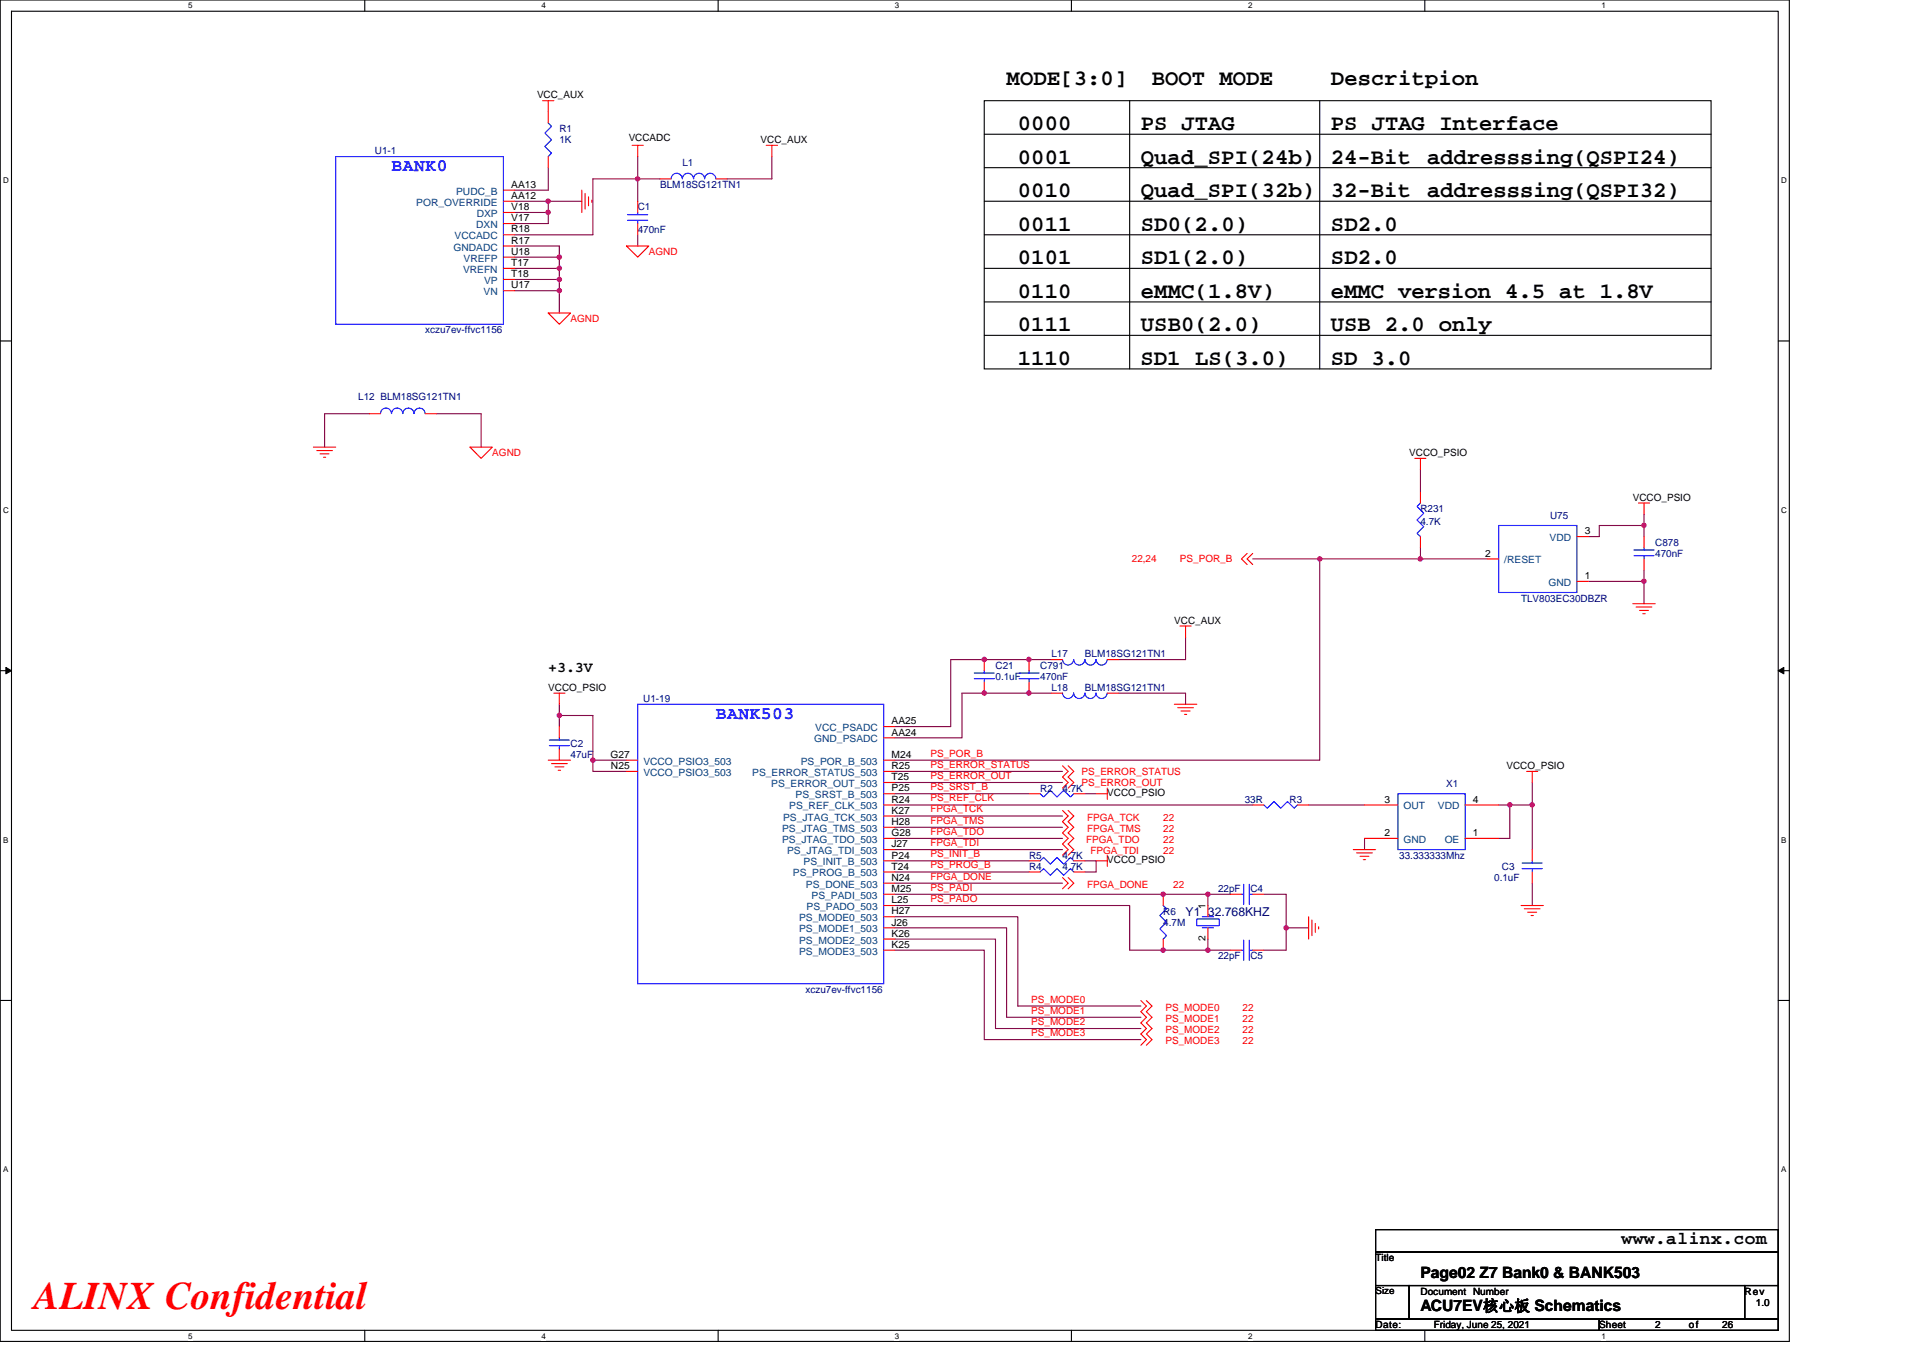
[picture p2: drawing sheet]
<svg xmlns="http://www.w3.org/2000/svg" width="297mm" height="210mm" viewBox="0 0 297 210" stroke-linecap="round" stroke-linejoin="round" font-family="sans-serif">
<path d="M0 0h276.4v207.3h-276.4zM1.8 1.7h272.9v203.8h-272.9z" fill="none" stroke="#000" stroke-width=".17"/>
<g fill="#fff">
<path d="M29.1 .2h.6v1.4h-.6z"/>
<path d="M29.1 205.7h.6v1.4h-.6z"/>
</g>
<path d="M56.3 0v1.7M56.3 205.5v1.8" fill="none" stroke="#000" stroke-width=".17"/>
<g fill="#fff">
<path d="M83.6 .2h.7v1.4h-.7z"/>
<path d="M83.6 205.7h.7v1.4h-.7z"/>
</g>
<path d="M110.9 0v1.7M110.9 205.5v1.8" fill="none" stroke="#000" stroke-width=".17"/>
<g fill="#fff">
<path d="M138.2 .2h.7v1.4h-.7z"/>
<path d="M138.2 205.7h.7v1.4h-.7z"/>
</g>
<path d="M165.5 0v1.7M165.5 205.5v1.8" fill="none" stroke="#000" stroke-width=".17"/>
<g fill="#fff">
<path d="M192.8 .2h.6v1.4h-.6z"/>
<path d="M192.8 205.7h.6v1.4h-.6z"/>
</g>
<path d="M220.1 0v1.7M220.1 205.5v1.8" fill="none" stroke="#000" stroke-width=".17"/>
<g fill="#fff">
<path d="M247.4 .2h.6v1.4h-.6z"/>
<path d="M247.4 205.7h.6v1.4h-.6z"/>
<path d="M.5 27.2h.8v1.4h-.8z"/>
<path d="M275.1 27.2h.9v1.4h-.9z"/>
<path d="M.5 78.1h.8v1.4h-.8z"/>
<path d="M275.1 78.1h.9v1.4h-.9z"/>
</g>
<path d="M0 52.7h1.8M274.7 52.7h1.7" fill="none" stroke="#000" stroke-width=".17"/>
<g fill="#fff">
<path d="M.5 129.1h.8v1.4h-.8z"/>
<path d="M275.1 129.1h.8v1.4h-.8z"/>
</g>
<path d="M0 103.6h1.8M274.7 103.6h1.7" fill="none" stroke="#000" stroke-width=".17"/>
<path d="M.9 103.1l.9 .5-.9 .5zM274.7 103.6l.8-.5v1z" fill="#000" stroke="#000" stroke-width=".15"/>
<g fill="#fff">
<path d="M.5 180h.8v1.4h-.8z"/>
<path d="M275.1 180h.8v1.4h-.8z"/>
</g>
<g fill="none" stroke="#000" stroke-width=".17">
<path d="M152 15.6h112.3v41.4h-112.3zM174.5 15.6v41.4M203.9 15.6v41.4M152 25.9h112.3M152 31.1h112.3M152 36.3h112.3M152 20.7h112.3M152 41.5h112.3M152 46.7h112.3M152 51.8h112.3M0 154.6h1.8M274.7 154.6h1.7"/>
<path d="M212.5 190h62.2v3.5h-62.2zM212.5 193.5h62.2v5.1h-62.2zM212.5 198.6h5.2v5.2h-5.2zM217.7 198.6h51.8v5.2h-51.8zM269.5 198.6h5.2v5.2h-5.2zM212.5 203.8h34.5v1.7h-34.5zM247 203.8h27.7v1.7h-27.7z"/>
</g>
<g fill="none" stroke="#800040" stroke-width=".17">
<path d="M79.5 31.1h5.2M79.5 32.8h5.2M79.5 39.7h6.9M79.5 38h6.9v1.7M84.7 31.1h5.2M84.7 25.9v3.5h-5.2M84.7 31.1v1.7M84.7 32.8v1.7h-5.2M86.4 39.7v1.8M98.5 27.6h3.5M98.5 36.3v1.7M98.5 24.2v3.4"/>
<path d="M98.5 27.6h-6.9v8.7h-12.1M98.5 27.6v3.5M119.2 24.2v3.4h-6.9M79.5 41.5h6.9M86.4 44.9v3.5M86.4 41.5v1.7h-6.9M86.4 43.2v1.7h-6.9M57 63.9h-6.9v5.2M67.4 63.9h6.9v5.2M219.4 72.6v3.4M254 79.5v1.7M183.1 98.5v3.4h-10.3"/>
<path d="M193.5 86.4h10.4M203.9 86.4v31.1h-65.7M203.9 86.4h15.5M219.4 84.6v1.8M219.4 86.4h10.4M245.3 89.8h8.7M254 88.1v1.7M254 81.2h-7v1.7h-1.7M254 81.2v1.7M254 89.8v3.5M86.4 110.6h5.2v6.9M86.4 108.8v1.8"/>
<path d="M86.4 110.6v1.7M91.6 117.5v1.7h5.2M91.6 117.5h5.2M138.2 119.2h25.9M162.4 101.9h-15.5v10.4h-8.7M162.4 107.1h-13.8v6.9h-10.4M172.8 107.1h10.3v1.7M138.2 139.9h36.3v6.9h12.1M138.2 138.2h48.4M138.2 136.5h25.9M138.2 124.4h55.3M138.2 126.1h25.9"/>
<path d="M138.2 127.8h25.9M138.2 129.5h25.9M138.2 131.3h25.9M138.2 120.9h25.9M138.2 122.6h20.8M138.2 133h20.8M138.2 134.7h20.8M167.6 122.6h1.7M167.6 133h1.7v1.7h-1.7M186.6 138.2v1.7M186.6 138.2h3.4M195.2 138.2h3.5v5.2"/>
<path d="M202.1 124.4h8.7M210.8 129.5v1.8M231.5 124.4h1.7M233.2 124.4v5.1h-1.7M233.2 124.4h3.5M236.7 120.9v3.5M236.7 124.4v6.9M236.7 136.5v3.4M138.2 143.4h17.3v13.8h20.7M138.2 146.8h13.8v13.8h24.2M138.2 141.6h19v13.8h19M138.2 145.1h15.6v13.8h22.4"/>
<path d="M186.6 145.1v1.7M186.6 146.8h3.4M198.7 143.4v3.4h-3.5M198.7 143.4h3.4"/>
</g>
<g fill="#f0f" stroke="#f0f" stroke-width=".17">
<circle cx="84.7" cy="31.1" r=".34"/>
<circle cx="84.7" cy="32.8" r=".34"/>
<circle cx="86.4" cy="41.4" r=".34"/>
<circle cx="198.7" cy="143.4" r=".34"/>
<circle cx="186.6" cy="138.2" r=".34"/>
<circle cx="186.6" cy="146.8" r=".34"/>
<circle cx="179.7" cy="146.8" r=".34"/>
<circle cx="179.7" cy="138.2" r=".34"/>
<circle cx="98.5" cy="27.6" r=".33"/>
<circle cx="86.4" cy="39.7" r=".34"/>
<circle cx="236.7" cy="124.4" r=".34"/>
<circle cx="233.2" cy="124.4" r=".34"/>
<circle cx="86.4" cy="44.9" r=".33"/>
<circle cx="86.4" cy="43.2" r=".34"/>
<circle cx="86.4" cy="110.5" r=".34"/>
<circle cx="91.6" cy="117.5" r=".34"/>
<circle cx="158.9" cy="101.9" r=".34"/>
<circle cx="152" cy="107.1" r=".34"/>
<circle cx="152" cy="101.9" r=".34"/>
<circle cx="158.9" cy="107.1" r=".34"/>
<circle cx="253.9" cy="89.8" r=".34"/>
<circle cx="253.9" cy="81.2" r=".34"/>
<circle cx="203.9" cy="86.4" r=".34"/>
<circle cx="219.4" cy="86.4" r=".34"/>
</g>
<g fill="none" stroke="#f00" stroke-width=".17">
<path d="M83.8 15.6h1.8M84.7 15.6v3.4M77.8 31.1h1.7M77.8 29.4h1.7M77.8 38h1.7M77.8 36.3h1.7M77.8 39.7h1.7M77.8 34.5h1.7M77.8 32.8h1.7M84.7 24.2v1.7M89.9 29.4v3.4M90.4 29.9v2.4"/>
<path d="M90.9 30.4v1.4M91.4 30.9v.4M96.8 38h3.4l-1.7 1.7zM97.6 22.5h1.8M98.5 22.5v1.7M98.5 31.1v1.7M98.5 34.5v1.8M102 27.6h1.7M110.6 27.6h1.7M118.4 22.5h1.7M119.2 22.5v1.7M77.8 44.9h1.7"/>
<path d="M77.8 43.2h1.7M77.8 41.5h1.7M84.7 48.4h3.4l-1.7 1.7zM48.4 69.1h3.5M48.9 69.6h2.4M49.4 70.1h1.4M50 70.7h.3M57 63.9h1.8M65.7 63.9h1.7M72.6 69.1h3.4l-1.7 1.7zM218.5 70.8h1.8M219.4 70.8v1.8"/>
<path d="M219.4 76v1.7M253.1 77.7h1.7M254 77.7v1.8M182.3 96.7h1.7M183.1 96.7v1.8M192.6 85.5l-.8 .9 .8 .8M193.5 85.5l-.9 .9 .9 .8M219.4 82.9v1.7M229.8 86.4h1.7M243.6 82.9h1.7M243.6 89.8h1.7M252.2 93.3h3.5"/>
<path d="M252.7 93.8h2.5M253.3 94.3h1.3M253.8 94.8h.3M254 82.9v1.7M254 86.4v1.7M84.7 117.5h3.4M85.2 118h2.4M85.6 107.1h1.7M85.7 118.5h1.4M86.2 119h.4M86.4 107.1v1.7M86.4 112.3v1.7"/>
<path d="M86.4 115.7v1.8M96.8 117.5h1.7M96.8 119.2h1.7M136.5 119.2h1.7M136.5 117.5h1.7M136.5 112.3h1.7M136.5 114h1.7M152 101.9v1.7M152 105.4v1.7M159 101.9v1.7M159 105.4v1.7M162.4 107.1h1.7"/>
<path d="M162.4 101.9h1.7M164.1 118.3l.9 .9-.9 .9 .9 .8-.9 .9M165 118.3l.9 .9-.9 .9 .9 .8-.9 .9M171 107.1h1.8M171 101.9h1.8M181.4 108.8h3.5M181.9 109.3h2.4M182.4 109.9h1.4M183 110.4h.3M235.8 119.2h1.7M236.7 119.2v1.7M136.5 136.5h1.7"/>
<path d="M136.5 120.9h1.7M136.5 133h1.7M136.5 126.1h1.7M136.5 131.3h1.7M136.5 129.5h1.7M136.5 127.8h1.7M136.5 138.2h1.7M136.5 139.9h1.7M136.5 134.7h1.7M136.5 124.4h1.7M136.5 122.6h1.7M159 133h1.7"/>
<path d="M159 122.6h1.7M159 134.7h1.7M164.1 125.2l.9 .9-.9 .9 .9 .8-.9 .9 .9 .8-.9 .9 .9 .9-.9 .8M164.1 135.6l.9 .9-.9 .8M165 125.2l.9 .9-.9 .9 .9 .8-.9 .9 .9 .8-.9 .9 .9 .9-.9 .8M165 135.6l.9 .9-.9 .8M165.9 133h1.7M165.9 122.6h1.7M165.9 134.7h1.7M169.3 122.6h1.7M169.3 133h1.7M171 121.8v1.7"/>
<path d="M171 132.1v1.8M179.7 138.2v1.7M186.6 139.9v1.7M190 138.2h1.8M193.5 124.4h1.7M193.5 138.2h1.7M200.4 124.4h1.7M209 131.3h3.5M209.5 131.8h2.5M210.1 132.3h1.4M210.6 132.8h.3M210.8 129.5h5.1"/>
<path d="M210.8 124.4h5.1M226.3 129.5h5.2M226.3 124.4h5.2M234.9 139.9h3.5M236.7 131.3v1.7M236.7 134.7v1.8M136.5 141.6h1.7M136.5 143.4h1.7M136.5 145.1h1.7M136.5 146.8h1.7M176.2 154.6l.9 .8-.9 .9 .9 .9-.9 .9 .9 .8-.9 .9 .9 .8-.9 .9M177.1 154.6l.8 .8-.8 .9 .8 .9-.8 .9 .8 .8-.8 .9 .8 .8-.8 .9"/>
<path d="M179.7 145.1v1.7M186.6 143.4v1.7M190 146.8h1.8M193.5 146.8h1.7M202.1 141.6v3.5M202.6 142.2v2.4M203.2 142.7v1.4M203.7 143.2v.3M235.5 140.4h2.4M236 140.9h1.4M236.5 141.5h.4"/>
</g>
<g fill="none" stroke="#00f" stroke-width=".17">
<path d="M84.7 19l.5 .5-1 1.1 1 1-1 1 1 1.1-.5 .5M51.9 24.2h25.9v25.9h-25.9zM96.9 34h3.2M96.9 33.2h3.2M98.5 32.8v.4M98.5 34v.5M103.7 27.6a.86 .86 0 0 1 .8-.8 .86 .86 0 0 1 .9 .8M105.4 27.6a.86 .86 0 0 1 .9-.8 .86 .86 0 0 1 .8 .8M107.1 27.6a.85 .85 0 0 1 .9-.8 .85 .85 0 0 1 .8 .8M108.9 27.6a.86 .86 0 0 1 .8-.8 .86 .86 0 0 1 .9 .8M65.7 63.9a.86 .86 0 0 0-.9-.8 .86 .86 0 0 0-.9 .8 .87 .87 0 0 0-.8-.8 .87 .87 0 0 0-.9 .8 .87 .87 0 0 0-.9-.8 .87 .87 0 0 0-.8 .8 .85 .85 0 0 0-.9-.8 .85 .85 0 0 0-.8 .8M219.4 77.7l-.5 .6 1 1-1 1 1 1.1-1 1 .5 .5"/>
<path d="M231.5 81.2h12.1v10.3h-12.1zM252.4 85.9h3.1M252.4 85h3.1M254 84.6v.4M254 85.9v.5M84.9 115.2h3.1M84.9 114.3h3.1M86.4 114v.3M86.4 115.2v.5M98.5 108.8h38v43.2h-38zM150.5 104.9h3.1M150.5 104h3.1"/>
<path d="M152 103.6v.4M152 104.9v.5M157.4 104.9h3.1M157.4 104h3.1M159 103.6v.4M159 104.9v.5M164.1 107.1a.86 .86 0 0 0 .9 .8 .86 .86 0 0 0 .8-.8M164.1 101.9a.86 .86 0 0 0 .9 .9 .86 .86 0 0 0 .8-.9M165.9 107.1a.86 .86 0 0 0 .8 .8 .86 .86 0 0 0 .9-.8M165.9 101.9a.86 .86 0 0 0 .8 .9 .86 .86 0 0 0 .9-.9M167.6 107.1a.85 .85 0 0 0 .8 .8 .85 .85 0 0 0 .9-.8 .87 .87 0 0 0 .9 .8 .87 .87 0 0 0 .8-.8M167.6 101.9a.85 .85 0 0 0 .8 .9 .85 .85 0 0 0 .9-.9 .87 .87 0 0 0 .9 .9 .87 .87 0 0 0 .8-.9"/>
<path d="M160.7 133l.5-.5 1 1 1.1-1 1 1 1.1-1 .5 .5M160.7 134.7l.5-.5 1 1.1 1.1-1.1 1 1.1 1.1-1.1 .5 .5M160.7 122.6l.5 .5 1-1 1.1 1 1-1 1.1 1 .5-.5M179.7 139.9l.5 .5-1 1.1 1 1-1 1 1 1.1-.5 .5M191.8 138.2h.3M192.1 136.6v3.1M193 136.6v3.1M193 138.2h.5M195.2 124.4l.5 .5 1.1-1.1 1 1.1 1.1-1.1 1 1.1 .5-.5M215.9 122.6h10.4v8.7h-10.4zM235.1 134.2h3.1M235.1 133.4h3.1"/>
<path d="M236.7 133v.4M236.7 134.2v.5M184.9 142h3.4v1h-3.4zM185.7 141.6h1.7M185.7 143.4h1.7M186.6 143.4h.1M186.6 141.6h.1M191.8 146.8h.3M192.1 145.3v3.1M193 145.3v3.1M193 146.8h.5"/>
</g>
<text font-size="6" fill="#f00" x="5.2" y="202.3">ALINX Confidential</text>
<g font-size="3.4">
<text x="155.5" y="13.2">MODE[3:0]</text>
<text x="177.9" y="13.2">BOOT MODE</text>
<text x="205.6" y="13.2">Descritpion</text>
<text x="157.2" y="20.1">0000</text>
<text x="176.2" y="20.1">PS JTAG</text>
<text x="205.6" y="20.1">PS JTAG Interface</text>
<text x="157.2" y="25.3">0001</text>
<text x="176.2" y="25.3">Quad_SPI(24b)</text>
<text x="205.6" y="25.3">24-Bit</text>
<text x="220.4" y="25.3">addresssing(QSPI24)</text>
<text x="157.2" y="30.5">0010</text>
<text x="157.2" y="35.7">0011</text>
<text x="176.2" y="30.5">Quad_SPI(32b)</text>
<text x="176.2" y="35.7">SD0(2.0)</text>
<text x="205.6" y="30.5">32-Bit</text>
<text x="205.6" y="35.7">SD2.0</text>
<text x="220.4" y="30.5">addresssing(QSPI32)</text>
<text x="157.2" y="40.9">0101</text>
<text x="176.2" y="40.9">SD1(2.0)</text>
<text x="205.6" y="40.8">SD2.0</text>
<text x="157.2" y="46">0110</text>
<text x="176.2" y="46">eMMC(1.8V)</text>
<text x="205.6" y="46">eMMC version 4.5 at 1.8V</text>
<text x="157.2" y="51.2">0111</text>
<text x="176.2" y="51.2">USB0(2.0)</text>
<text x="205.6" y="51.2">USB 2.0 only</text>
<text x="157.2" y="56.4">1110</text>
<text x="176.2" y="56.4">SD1 LS(3.0)</text>
<text x="205.6" y="56.4">SD 3.0</text>
</g>
<g font-size="2.8" fill="#00f">
<text x="60.5" y="26.5">BANK0</text>
<text x="110.6" y="111.1">BANK503</text>
</g>
<text font-size="2.8" x="250.5" y="192.3">www.alinx.com</text>
<g font-size="2.4">
<text x="219.4" y="197.4">Page02 Z7 Bank0 &amp; BANK503</text>
<text x="219.4" y="202.6">ACU7EV核心板 Schematics</text>
</g>
<text font-size="2.3" x="84.7" y="103.8">+3.3V</text>
<text font-size="1.9" fill="#000080" x="183.1" y="141.6">Y1 32.768KHZ</text>
<g font-size="1.5">
<text x="82.9" y="15.2">VCC_AUX</text>
<text x="97.1" y="21.8">VCCADC</text>
<text x="117.5" y="22.1">VCC_AUX</text>
<text x="79" y="29">AA13</text>
<text x="79" y="30.7">AA12</text>
<text x="79" y="34.2">V17</text>
<text x="79" y="32.5">V18</text>
<text x="79" y="35.9">R18</text>
<text x="79" y="41.1">T17</text>
<text x="79" y="39.4">U18</text>
<text x="79" y="37.7">R17</text>
<text x="79" y="42.8">T18</text>
<text x="79" y="44.6">U17</text>
<text x="217.7" y="70.5">VCCO_PSIO</text>
<text x="252.2" y="77.4">VCCO_PSIO</text>
<text x="244.8" y="82.6">3</text>
<text x="229.4" y="86">2</text>
<text x="244.8" y="89.5">1</text>
<text x="181.4" y="96.4">VCC_AUX</text>
<text x="84.7" y="106.8">VCCO_PSIO</text>
<text x="137.7" y="113.6">AA24</text>
<text x="137.7" y="111.9">AA25</text>
<text x="94.3" y="117.1">G27</text>
<text x="94.4" y="118.8">N25</text>
<text x="137.7" y="117.1">M24</text>
<text x="137.7" y="118.8">R25</text>
<text x="232.7" y="118.9">VCCO_PSIO</text>
<text x="137.7" y="122.3">P25</text>
<text x="137.7" y="125.7">K27</text>
<text x="137.7" y="124">R24</text>
<text x="137.7" y="120.5">T25</text>
<text x="171" y="123">VCCO_PSIO</text>
<text x="213.8" y="124">3</text>
<text x="227.5" y="124">4</text>
<text x="137.7" y="129.2">G28</text>
<text x="137.7" y="127.5">H28</text>
<text x="137.7" y="130.9">J27</text>
<text x="213.8" y="129.2">2</text>
<text x="227.5" y="129.2">1</text>
<text x="137.7" y="136.1">N24</text>
<text x="137.7" y="132.7">P24</text>
<text x="137.7" y="137.8">M25</text>
<text x="137.7" y="134.4">T24</text>
<text x="171" y="133.4">VCCO_PSIO</text>
<text x="137.7" y="139.6">L25</text>
<text x="137.7" y="141.3">H27</text>
<text x="137.7" y="143">J26</text>
<text x="186.2" y="140.4" transform="rotate(-90 186.2 140.4)">1</text>
<text x="137.7" y="144.7">K26</text>
<text x="137.7" y="146.5">K25</text>
<text x="186.2" y="145.5" transform="rotate(-90 186.2 145.5)">2</text>
<text x="212.5" y="194.9">Title</text>
<text x="212.5" y="200">Size</text>
<text x="219.4" y="200">Document Number</text>
<text x="269.5" y="200">Rev</text>
<text x="271.2" y="201.8">1.0</text>
<text x="212.5" y="205.2">Date:</text>
<text x="221.5" y="205.2">Friday, June 25, 2021</text>
<text x="247" y="205.2">Sheet</text>
<text x="255.7" y="205.2">2</text>
<text x="260.9" y="205.2">of</text>
<text x="266" y="205.2">26</text>
</g>
<g font-size="1.5" fill="#000080">
<text x="57.9" y="23.9">U1-1</text>
<text x="86.4" y="20.4">R1</text>
<text x="86.4" y="22.1">1K</text>
<text x="102" y="29">BLM18SG121TN1</text>
<text x="105.4" y="25.6">L1</text>
<text x="98.5" y="32.5">C1</text>
<text x="98.5" y="35.9">470nF</text>
<text x="65.7" y="51.5">xczu7ev-ffvc1156</text>
<text x="55.3" y="61.8">L12 BLM18SG121TN1</text>
<text x="219.4" y="79.1">R231</text>
<text x="219.4" y="81.2">4.7K</text>
<text x="239.4" y="80.2">U75</text>
<text x="255.7" y="84.3">C878</text>
<text x="255.7" y="86">470nF</text>
<text x="234.9" y="92.9">TLV803EC30DBZR</text>
<text x="162.4" y="101.6">L17</text>
<text x="167.6" y="101.6">BLM18SG121TN1</text>
<text x="153.8" y="103.3">C21</text>
<text x="153.8" y="105">0.1uF</text>
<text x="160.7" y="103.3">C791</text>
<text x="160.7" y="105">470nF</text>
<text x="162.4" y="106.8">L18</text>
<text x="167.6" y="106.8">BLM18SG121TN1</text>
<text x="99.4" y="108.5">U1-19</text>
<text x="88.1" y="115.4">C2</text>
<text x="88.1" y="117.1">47uF</text>
<text x="160.7" y="122.3">R2</text>
<text x="164.1" y="122.3">4.7K</text>
<text x="192.3" y="124">33R</text>
<text x="199.2" y="124">R3</text>
<text x="223.4" y="121.6">X1</text>
<text x="159" y="132.7">R5</text>
<text x="159" y="134.4">R4</text>
<text x="164.1" y="132.7">4.7K</text>
<text x="164.1" y="134.4">4.7K</text>
<text x="188.1" y="137.9">22pF</text>
<text x="193.1" y="137.9">C4</text>
<text x="216.1" y="132.7">33.333333Mhz</text>
<text x="230.8" y="136.1">0.1uF</text>
<text x="232" y="134.4">C3</text>
<text x="179.7" y="141.3">R6</text>
<text x="179.7" y="143">4.7M</text>
<text x="188.1" y="148.2">22pF</text>
<text x="193.1" y="148.2">C5</text>
<text x="124.4" y="153.4">xczu7ev-ffvc1156</text>
</g>
<g font-size="1.5" fill="#004080">
<text x="64.3" y="31.8">POR_OVERRIDE</text>
<text x="70.5" y="30.1">PUDC_B</text>
<text x="73.6" y="35.2">DXN</text>
<text x="73.6" y="33.5">DXP</text>
<text x="70" y="38.7">GNDADC</text>
<text x="70.2" y="37">VCCADC</text>
<text x="71.6" y="40.4">VREFP</text>
<text x="71.5" y="42.2">VREFN</text>
<text x="74.7" y="45.6">VN</text>
<text x="74.8" y="43.9">VP</text>
<text x="239.4" y="83.6">VDD</text>
<text x="232.4" y="87.1">/RESET</text>
<text x="239.2" y="90.5">GND</text>
<text x="125.9" y="113">VCC_PSADC</text>
<text x="99.4" y="118.2">VCCO_PSIO3_503</text>
<text x="99.4" y="119.9">VCCO_PSIO3_503</text>
<text x="116.2" y="119.9">PS_ERROR_STATUS_503</text>
<text x="123.7" y="118.2">PS_POR_B_503</text>
<text x="125.8" y="114.7">GND_PSADC</text>
<text x="119.1" y="121.6">PS_ERROR_OUT_503</text>
<text x="121.9" y="125.1">PS_REF_CLK_503</text>
<text x="122.9" y="123.3">PS_SRST_B_503</text>
<text x="216.8" y="125.1">OUT</text>
<text x="222.1" y="125.1">VDD</text>
<text x="120.8" y="130.2">PS_JTAG_TDO_503</text>
<text x="120.8" y="128.5">PS_JTAG_TMS_503</text>
<text x="121" y="126.8">PS_JTAG_TCK_503</text>
<text x="121.6" y="132">PS_JTAG_TDI_503</text>
<text x="216.8" y="130.2">GND</text>
<text x="223.2" y="130.2">OE</text>
<text x="122.5" y="135.4">PS_PROG_B_503</text>
<text x="124.1" y="133.7">PS_INIT_B_503</text>
<text x="124.5" y="137.2">PS_DONE_503</text>
<text x="123.4" y="142.3">PS_MODE0_503</text>
<text x="124.6" y="140.6">PS_PADO_503</text>
<text x="125.4" y="138.9">PS_PADI_503</text>
<text x="123.4" y="144.1">PS_MODE1_503</text>
<text x="123.4" y="145.8">PS_MODE2_503</text>
<text x="123.4" y="147.5">PS_MODE3_503</text>
</g>
<g font-size="1.5" fill="#f00">
<text x="100.2" y="39.4">AGND</text>
<text x="88.1" y="49.8">AGND</text>
<text x="76" y="70.5">AGND</text>
<text x="174.8" y="86.9">22,24</text>
<text x="182.3" y="86.9">PS_POR_B</text>
<text x="143.7" y="116.9">PS_POR_B</text>
<text x="143.7" y="118.6">PS_ERROR_STATUS</text>
<text x="167.1" y="119.7">PS_ERROR_STATUS</text>
<text x="143.7" y="122.1">PS_SRST_B</text>
<text x="143.7" y="123.8">PS_REF_CLK</text>
<text x="143.7" y="125.5">FPGA_TCK</text>
<text x="143.7" y="120.4">PS_ERROR_OUT</text>
<text x="167.1" y="121.5">PS_ERROR_OUT</text>
<text x="143.7" y="127.3">FPGA_TMS</text>
<text x="143.7" y="129">FPGA_TDO</text>
<text x="143.7" y="130.7">FPGA_TDI</text>
<text x="167.8" y="130.3">FPGA_TDO</text>
<text x="167.9" y="126.8">FPGA_TCK</text>
<text x="167.9" y="128.5">FPGA_TMS</text>
<text x="168.4" y="132">FPGA_TDI</text>
<text x="179.7" y="126.8">22</text>
<text x="179.7" y="130.3">22</text>
<text x="179.7" y="132">22</text>
<text x="179.7" y="128.5">22</text>
<text x="143.7" y="132.5">PS_INIT_B</text>
<text x="143.7" y="134.2">PS_PROG_B</text>
<text x="143.7" y="135.9">FPGA_DONE</text>
<text x="143.7" y="137.6">PS_PADI</text>
<text x="167.9" y="137.2">FPGA_DONE</text>
<text x="181.2" y="137.2">22</text>
<text x="143.7" y="139.4">PS_PADO</text>
<text x="159.3" y="154.9">PS_MODE0</text>
<text x="159.3" y="156.6">PS_MODE1</text>
<text x="159.3" y="158.4">PS_MODE2</text>
<text x="159.3" y="160.1">PS_MODE3</text>
<text x="180" y="156.2">PS_MODE0</text>
<text x="180" y="157.9">PS_MODE1</text>
<text x="180" y="159.6">PS_MODE2</text>
<text x="180" y="161.4">PS_MODE3</text>
<text x="191.9" y="156.2">22</text>
<text x="191.9" y="157.9">22</text>
<text x="191.9" y="159.6">22</text>
<text x="191.9" y="161.4">22</text>
</g>
<g font-size="1.2">
<text x="29.1" y="1.3">5</text>
<text x="83.6" y="1.3">4</text>
<text x="138.2" y="1.3">3</text>
<text x="192.8" y="1.3">2</text>
<text x="247.4" y="1.3">1</text>
<text x=".5" y="28.3">D</text>
<text x="275.1" y="28.3">D</text>
<text x=".5" y="79.2">C</text>
<text x="275.1" y="79.2">C</text>
<text x=".5" y="130.2">B</text>
<text x="275.1" y="130.2">B</text>
<text x=".5" y="181.1">A</text>
<text x="275.1" y="181.1">A</text>
<text x="29.1" y="206.8">5</text>
<text x="83.6" y="206.8">4</text>
<text x="138.2" y="206.8">3</text>
<text x="192.8" y="206.8">2</text>
<text x="247.4" y="206.8">1</text>
</g>
</svg>
